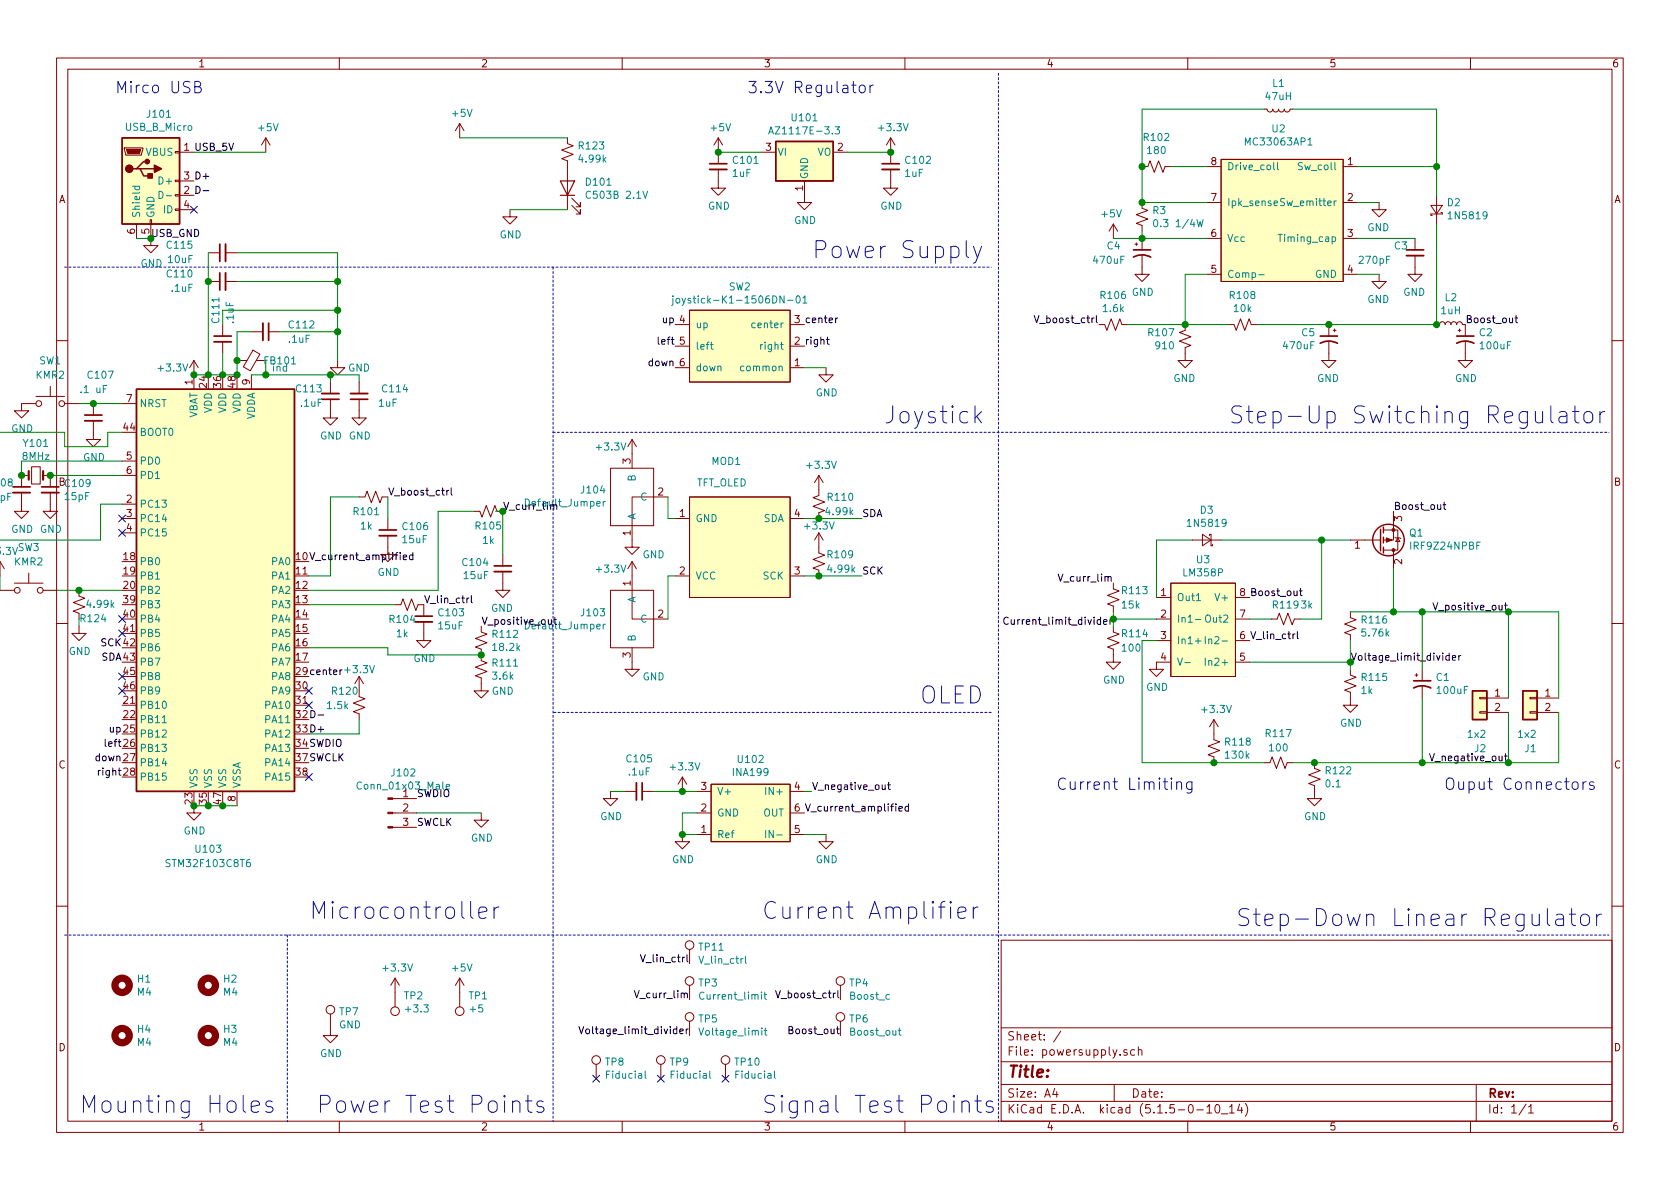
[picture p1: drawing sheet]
<svg xmlns="http://www.w3.org/2000/svg" width="297mm" height="210mm" viewBox="0 0 297 210" stroke-linecap="round" stroke-linejoin="round" font-family="sans-serif">
<g fill="none" stroke="#840000" stroke-width=".18">
<path d="M10 10.3h277v189.9h-277zM12 12.2h273v186.1h-273zM60 10.3v1.9M110 10.3v1.9M160 10.3v1.9M210 10.3v1.9M223.5 19.3h.5l.1 .3 .4 .2 .3-.1 .2-.4 .1 .3 .4 .2 .4-.1 .2-.4 .1 .3 .3 .2 .4-.1 .2-.4 .1 .3 .3 .2 .4-.1 .2-.4h.5M260 10.3v1.9M22 26.2h3.3v.2l-.3 1h-2.8zM24.1 39.6v2.6M26.5 38.9h.3v.7h-.3zM26.7 39.6v3.8h1.2l-1.2 1.3-1.3-1.3h1.3"/>
<path d="M31 37h.7v.2h-.7zM31 34.4h.7v.3h-.7zM31 31.9h.7v.2h-.7zM31 26.8h.7v.2h-.7zM31.7 26.9h2.6M31.7 34.5h2.6M31.7 32h2.6M31.7 37.1h2.6M47 24.4l-.8 1.2M47 24.4v2.5M47 24.4l.8 1.2M81.3 21.8l-.8 1.3"/>
<path d="M81.3 21.8v2.6M81.3 21.8l.7 1.3M90.2 37.1v1.2h1.2l-1.2 1.3-1.3-1.3h1.3M100.3 24.4v1l1 .4-2 .7 2 .8-2 .8 1 .3v8.7M101.1 36.3l1.5 1.5v-.7v.7h-.7M101.1 35l1.5 1.6v-.8v.8h-.7M127 30v3.3h1.3l-1.3 1.2-1.3-1.2h1.3M127 24.4v4.6M127 24.4l-.8 1.2M127 24.4l.8 1.2M134.6 26.9h2.6M142.2 32v3.8h1.3l-1.3 1.3-1.2-1.3h1.2"/>
<path d="M147.3 26.9h2.6M157.5 30v3.3h1.2l-1.2 1.2-1.3-1.2h1.3M157.5 24.4v4.6M157.5 24.4l-.8 1.2M157.5 24.4l.7 1.2M196.8 39.6v2.6M196.8 39.6l.8 1.3M196.8 39.6l-.7 1.3M201.9 29.5h1l.4-1.1 .8 2.1 .8-2.1 .7 2.1 .4-1h1M201.9 35.8v1l1 .4-2 .8 2 .7-2 .8 1 .4v1M213.4 29.5h2.5M213.4 35.8h2.5"/>
<path d="M215.9 28.2h21.6v21.6h-21.6zM237.5 29.5h2.5M237.5 35.8h2.5M243.8 35.8v1.3h-1.2l1.2 1.2 1.3-1.2h-1.3M253 36.3h2l-1 1.5zM254 34.5v5.1M254.8 37.6h.2v.2h-2v.3h.2M36.8 49.8h2.1M36.8 44.7h2.1M39.4 57.4v2M39.9 49.8h2M39.9 44.7h2"/>
<path d="M44.4 58.7h2.1M47.5 58.7h2M119.4 57.4h2.5M121.9 54.9h17.8v12.7h-17.8zM139.7 57.4h2.5M194.3 57.4h1l.4 1 .8-2 .7 2 .8-2 .4 1h1M200.7 43.2h.5M200.9 42.9v.5M201.9 45.2v3.3h1.3l-1.3 1.3-1.2-1.3h1.2M201.9 42.2v2M209.5 57.4v1l-1 .4 2.1 .8-2.1 .7 2.1 .8-1.1 .4v2.2h-1.2l1.2 1.3 1.3-1.3h-1.3M213.4 42.2h2.5"/>
<path d="M213.4 48.5h2.5M217.2 57.4h1l.4 1 .7-2 .8 2 .8-2 .3 1h1M234.9 57.4v2M235.7 58.4h.5M236 58.2v.5M237.5 42.2h2.5M237.5 48.5h2.5M243.8 48.5v1.3h-1.2l1.2 1.2 1.3-1.2h-1.3M250.2 45.2v3.3h-1.3l1.3 1.3 1.3-1.3h-1.3M250.2 42.2v2M254 57.4h.5l.1-.3 .3-.2 .4 .1 .2 .4 .2-.3 .2-.2 .5 .1 .1 .4 .2-.4 .4-.1 .4 .2 .1 .3 .2-.4 .4-.1 .4 .5h.5v2M257.8 58.4h.5"/>
<path d="M258.1 58.2v.5M6.3 71.4h-2.5v1.2h1.3l-1.3 1.3-1.3-1.3h1.3M6.3 70.1h5.1M8.9 68.3v1.8M10 60.2h2M11.4 71.4h2.6M16.5 74.4v3.3h1.3l-1.3 1.3-1.3-1.3h1.3M16.5 71.4v2M21.6 71.4h2.5M34.3 63.7v5.1M34.3 63.7l-.8 1.3M34.3 63.7l.8 1.3"/>
<path d="M39.4 60.4v2.1M41.9 63.7h1.8M44.4 66.3v2.5M44.7 61.9l1.2 .7-1.7 3-1.2-.7zM45.3 63.7h1.7M58.4 70.6v3.3h1.3l-1.3 1.3-1.3-1.3h1.3M58.4 67.6v2M59.7 63.7v1.3h1.3l-1.3 1.3-1.3-1.3h1.3M63.5 70.6v3.3h1.3l-1.3 1.3-1.3-1.3h1.3M63.5 67.6v2M111.8 77.7l-.8 1.3M111.8 77.7v5.1"/>
<path d="M111.8 77.7l.7 1.3M119.4 65h2.5M119.4 61.2h2.5M139.7 65h2.5M139.7 61.2h2.5M146 65v1.3h1.3l-1.3 1.3-1.2-1.3h1.2M234.9 60.4v3.3h-1.2l1.2 1.3 1.3-1.3h-1.3M259.1 60.4v3.3h1.2l-1.2 1.3-1.3-1.3h1.3M285 60.2h2M0 99.3l-.1 .1M0 99.3v2.5M0 99.3l.8 1.3"/>
<path d="M3.8 87.1v3.3h1.3l-1.3 1.3-1.3-1.3h1.3M5.1 84.1h-1.3v2M5.6 82.5h1.5v3.1h-1.5zM7.6 84.1h1.3v2M8.9 87.1v3.3h1.3l-1.3 1.3-1.3-1.3h1.3M21.6 89.1h2.5M21.6 91.7h2.5M21.6 94.2h2.5M21.6 81.5h2.5M21.6 84.1h2.5M63.5 87.9h1l.4-1 .8 2 .7-2 .8 2 .4-1h1M68.6 94.7v3.3h1.2l-1.2 1.3-1.3-1.3h1.3"/>
<path d="M68.6 91.7v2M83.8 90.4h1l.4 1 .8-2 .7 2 .8-2 .4 1h1M88.9 98v2.1M107.9 82.8h7.7v10.2h-7.7zM111.8 99.3v10.2h6.3M111.8 99.3l-.8 1.3M111.8 99.3l.7 1.3M118.1 87.9h-6.3v8.9h1.2l-1.2 1.2-1.3-1.2h1.3M119.4 91.7h2.5M121.9 87.9h17.8v17.8h-17.8zM139.7 91.7h2.5M144.8 94.2v3.6l1 .4-2 .7 2 .8-2 .8 1 .3v1"/>
<path d="M144.8 84.1v3.5l-1 .4 2 .8-2 .7 2 .8-1 .4v1M144.8 94.2l-.8 1.3M144.8 94.2l.7 1.3M144.8 84.1l-.8 1.2M144.8 84.1l.7 1.2M210.8 95.5h5.1M212.6 94.5l1.5 1-1.5 1zM213.9 94.7v-.2h.2v2h.3v-.2M238.8 95.5h5.3M244.6 93.7h2.5v3.6h-2.5M246.4 90.4v5.1h-1.8M246.4 97.3v3.3"/>
<path d="M246.6 95l.2 .1h.7l.1 .1M247.1 95.1l.4 .7h-.7zM0 104.4h2.5M2.5 103.1h5.1M5.1 101.3v1.8M7.6 104.4h2.6M10 110.3h2M14 110.7v1.3h1.2l-1.2 1.3-1.3-1.3h1.3M14 104.4v1l1 .4-2 .7 2 .8-2 .8 1 .4M63.5 119.6v2.6M63.5 119.6l-.8 1.3M63.5 119.6l.8 1.3"/>
<path d="M69.8 106.9h1.1l.3-1 .8 2 .8-2 .7 2 .4-1h1v2.1M74.9 110v3.3h1.3l-1.3 1.2-1.2-1.2h1.2M85.1 110.7v1.1l1 .3-2 .8 2 .8-2 .7 1 .4v2l1 .4-2 .8 2 .7-2 .8 1 .4v2.3h1.3l-1.3 1.2-1.3-1.2h1.3M88.9 101.1v3.3h-1.3l1.3 1.3 1.3-1.3h-1.3M107.9 104.4h7.7v10.1h-7.7zM111.8 114.5v3.9h1.2l-1.2 1.2-1.3-1.2h1.3M119.4 101.8h2.5M139.7 101.8h2.5M196.8 103.1v1l1.1 .4-2.1 .8 2.1 .7-2.1 .8 1 .4v1M196.8 110.7v1.1l1.1 .3-2.1 .8 2.1 .8-2.1 .7 1 .4v2.3h1.3l-1.3 1.3-1.2-1.3h1.2M204.5 105.7h2.5M204.5 109.5h2.5"/>
<path d="M204.5 113.3h2.5M207 103.1h11.4v16.5h-11.4zM207 117.1h-2.5v1.3h1.2l-1.2 1.2-1.3-1.2h1.3M218.4 105.7h2.6M218.4 109.5h2.6M218.4 113.3h2.6M218.4 117.1h2.6M224.8 109.5h1l.4-1 .7 2 .8-2 .8 2 .4-1h1M238.8 108.2v1l1 .4-2.1 .8 2.1 .7-2.1 .8 1.1 .4v1M238.8 118.4v1l1 .4-2.1 .7 2.1 .8-2.1 .7 1.1 .4v2.3h1.2l-1.2 1.3-1.3-1.3h1.3M250.2 119.4h.5M250.4 119.1v.5"/>
<path d="M251.5 118.4v2M285 110.3h2M41.9 139.9v2.6M63.5 123.2l1 .4-2 .7 2 .8-2 .8 1 .3v1M107.9 139.9v1.3h1.3l-1.3 1.3-1.2-1.3h1.2M110.5 139.9h2M113.5 139.9h2.1M120.6 137.4l-.7 1.3M120.6 137.4v2.5M120.6 137.4l.8 1.3M123.2 139.9h2.5M125.7 138.7h14v10.1h-14z"/>
<path d="M139.7 139.9h2.5M214.6 127.2v3.6l1 .4-2 .7 2 .8-2 .8 1 .4v1M214.6 127.2l-.7 1.3M214.6 127.2l.8 1.3M223.5 134.9h1l.4-1 .8 2 .7-2 .8 2 .4-1h1M232.4 134.9v1l1 .4-2 .7 2 .8-2 .8 1 .3v2.3h1.3l-1.3 1.3-1.3-1.3h1.3M251.5 121.4v2M261.6 125.9h1.3v.2h-1.3zM261.6 123.3h1.3v.3h-1.3zM262.9 123.4h3.8M262.9 126h3.8M270.5 125.9h1.3v.2h-1.3z"/>
<path d="M270.5 123.3h1.3v.3h-1.3zM271.8 123.4h3.8M271.8 126h3.8M34.3 142.5v1.3h1.3l-1.3 1.2-1.3-1.2h1.3M69.4 143.8h4.3M69.4 146.3h4.3M69.4 141.2h4.3M85.1 143.8v1.2h1.3l-1.3 1.3-1.3-1.3h1.3M120.6 147.6v1.2h1.3l-1.3 1.3-1.2-1.3h1.2M123.2 147.6h2.5M123.2 143.8h2.5M139.7 147.6h2.5"/>
<path d="M139.7 143.8h2.5M146 147.6v1.2h1.3l-1.3 1.3-1.2-1.3h1.2M10 160.2h2M58.4 179.3v3.8h1.3l-1.3 1.3-1.3-1.3h1.3M69.8 173v5M69.8 173l-.7 1.2M69.8 173l.8 1.2M81.3 173v5M81.3 173l-.8 1.2M81.3 173l.7 1.2M121.9 167.9v2.5M121.9 174.2v2.6"/>
<path d="M148.6 174.2v2.6M177 166.3h108v32h-108zM285 160.2h2M60 198.3v1.9M105.4 188.2v2.5M110 198.3v1.9M116.8 188.2v2.5M121.9 180.6v2.5M128.3 188.2v2.5M148.6 180.6v2.5M160 198.3v1.9M177 194.8h108"/>
<path d="M177 191.8h108M177 187.8h108M177 181.8h108M186.5 192.5l-.4 1h1M186.8 193v1M187.6 182.3l-1.3 2M197 191.8v3M199.3 185.7a.37 .37 0 0 0-.6 .1l.1 .2 .5 .2v.1l-.2 .3-.4-.1M200.6 185.7l-.4-.1-.3 .3 .1 .6 .2 .1 .4-.1M201.3 185.7a.37 .37 0 0 1 .6 .1v.8M201.3 185.1v1.5M210 198.3v1.9"/>
<path d="M211.6 196.3h1.2M213.4 195.8l.4-.5v1.5M213.4 196.8h.8M215 195.4l.3-.1a.94 .94 0 0 1 0 1.5 .8 .8 0 0 1-.6-.6 .8 .8 0 0 1 .3-.8zM216 197h1.1M217.4 195.8l.4-.5v1.5M217.4 196.8h.8M219.2 195.2l-.4 1.1h.9M219.5 195.8v1M220.2 195.1a1.71 1.71 0 0 1 0 2.3M260 198.3v1.9M261 191.8v6.5"/>
<path d="M269.8 195.2l-1.2 2M270.3 195.8l.4-.5v1.5M270.3 196.8h.8"/>
<circle cx="6.9" cy="71.4" r=".51"/>
<circle cx="10.9" cy="71.4" r=".51"/>
<circle cx="3" cy="104.4" r=".51"/>
<circle cx="7.1" cy="104.4" r=".51"/>
<circle cx="58.4" cy="178.6" r=".76"/>
<circle cx="69.8" cy="178.8" r=".76"/>
<circle cx="81.3" cy="178.8" r=".76"/>
<circle cx="121.9" cy="179.8" r=".76"/>
<circle cx="121.9" cy="167.1" r=".76"/>
<circle cx="121.9" cy="173.5" r=".76"/>
<circle cx="148.6" cy="173.5" r=".76"/>
<circle cx="148.6" cy="179.8" r=".76"/>
<circle cx="105.4" cy="187.4" r=".76"/>
<circle cx="116.8" cy="187.4" r=".76"/>
<circle cx="128.3" cy="187.4" r=".76"/>
</g>
<g fill="#ffffc2" stroke="#ffffc2" stroke-width=".18">
<path d="M21.6 24.4h10.1v15.2h-10.1z"/>
<path d="M207 103.1h11.4v16.5h-11.4z"/>
<path d="M24.1 68.8h28v71.1h-28z"/>
<path d="M260.3 122.2h2.6v5h-2.6z"/>
<path d="M269.2 122.2h2.6v5h-2.6z"/>
<path d="M121.9 54.9h17.8v12.7h-17.8z"/>
<path d="M125.7 138.7h14v10.1h-14z"/>
<path d="M121.9 87.9h17.8v17.8h-17.8z"/>
<path d="M137.2 25h10.1v7h-10.1z"/>
<path d="M215.9 28.2h21.6v21.6h-21.6z"/>
</g>
<g fill="none" stroke="#840000" stroke-width=".25">
<path d="M21.6 24.4h10.1v15.2h-10.1zM24.1 29.8h.7l.6 1.3h1.3M24.8 29.8h2.5M26 28.6h-.6l-1.3 1.2h-.6M137.2 25h10.1v7h-10.1zM24.1 68.8h28v71.1h-28zM244.1 93.6v3.8M244.6 93.2v1M244.6 95v1M244.6 96.8v1M260.3 122.2h2.6v5h-2.6zM269.2 122.2h2.6v5h-2.6z"/>
<circle cx="245.5" cy="95.5" r="2.79"/>
</g>
<g fill="#840000" stroke="#840000" stroke-width=".25">
<path d="M26.2 30.7h.7v.8h-.7z"/>
<path d="M27.3 29.2l1.3 .6-1.3 .7z"/>
<circle cx="22.9" cy="29.8" r=".63"/>
<circle cx="26" cy="28.6" r=".38"/>
</g>
<g fill="#840000" stroke="#840000" stroke-width=".18">
<path d="M22.4 26.4h2.5l-.3 .8h-2z"/>
<path d="M245.1 95.1l1 .4-1 .4z"/>
<path d="M68.6 146.2h.8v.2h-.8z"/>
<path d="M68.6 143.6h.8v.3h-.8z"/>
<path d="M68.6 141.1h.8v.2h-.8z"/>
<circle cx="246.4" cy="93.7" r=".25"/>
<circle cx="246.4" cy="97.3" r=".25"/>
</g>
<g fill="none" stroke="#008484" stroke-width=".18">
<path d="M23.4 32.9h1.3M23.9 32.9v.4l.2 .2 .5-.1v-.5M28.1 33.8a.64 .64 0 0 1 .7 .7 .64 .64 0 0 1-.7 .6zM29.4 34.6h1M104.4 33.9a.51 .51 0 0 0-.6 0 .51 .51 0 0 0-.2 .6 .46 .46 0 0 0 .3 .5 .46 .46 0 0 0 .5-.1M113.7 33.8l.4 1.3 .4-1.3M135.9 23.7l.4-1.3 .5 1.3M136 23.3h.6M147.7 22.4h.7l-.4 .5 .4 .1v.5l-.2 .2-.5-.1M204.1 39l.2-.2a.67 .67 0 0 1 .4 .7 .67 .67 0 0 1-.4 .6l-.3-.2v-.3zM211.6 38.8l.3 1.3 .3-.9 .2 .9 .3-1.3M225.2 28.7v1.1l.2 .2"/>
<path d="M225.3 35.9l.6-.1-.1-.2-.3-.1-.2 .2v.6h.5M225.9 28.7v1.1l.2 .2M227.1 35.2l-.5-.1-.1 .1v.5l.6 .2v.2l-.2 .3-.5-.1M231.2 25.6h.8M119 52.8v1l-.3 .2M119 52.3v.1M119.6 52.8h.3l.3 .2-.1 .5-.3 .1-.3-.2zM120.6 52.8l.3 .8M121.2 52.8l-.4 1.1-.2 .1M139.2 53.1h1M140.9 52.4l.1-.1a.67 .67 0 0 1 .5 .7 .67 .67 0 0 1-.5 .6l-.3-.5zM142 52.7l.3-.4v1.3"/>
<path d="M142 53.6h.7M222.6 48.6h.9M226 41.4h.7M125.6 60.9h.5M125.8 60.5v1.1l.3 .2M106.7 88.7v.8M107 88.7l-.3 .2M106.7 110.4v.8M107 110.4l-.3 .2M208.2 116.4l.4 1.2 .5-1.2M209.5 117.2h.9M211.4 109.5h.9"/>
<path d="M211.4 113.4h.9M211.5 106.2h.8M213.1 112.6v1.2M213.1 116.4v1.2M213.7 113.1l.2-.1h.3v.8M213.7 113v.8M214.8 112.7l.5-.1 .2 .3v.2l-.8 .7h.8M216.1 113.4h.9M28.7 127.8h.7M78.9 139.1l.6-.1v-.2l-.4-.1-.2 .2 .1 .6h.5M135.4 139.2v1.3M135.4 146.9v1.2"/>
<path d="M131.8 169.1v1.1l.2 .2M134.6 175.4v.2M135.1 175.9h.4M135.2 175.4v1.1l.3 .2M114.1 189.4v1.1l.1 .2M125.5 189.4v1.1l.2 .2M135.1 182.2h.5M135.3 181.8v1.1l.3 .2M136.9 189.4v1.1l.2 .2M158.8 182.2h.5M159 181.8v1.1l.3 .2"/>
</g>
<g fill="none" stroke="#840000" stroke-width=".33">
<path d="M125.5 30h3M156 30h3M39.9 43.2v3M39.9 48.3v3M46.5 57.1v3.1M248.7 45.2h3M15 74.4h3M37.8 60.4h3.1M56.9 69.6h3M62 69.6h3M2.3 87.1h3M7.4 87.1h3"/>
<path d="M67.1 94.7h3M73.4 110h3.1M87.4 101.1h3M112.5 138.4v3.1"/>
</g>
<g fill="none" stroke="#840000" stroke-width=".3">
<path d="M125.5 29h3M156 29h3M37.8 59.4h3.1M38.9 43.2v3M38.9 48.3v3M47.5 57.1v3.1M200.4 45.5a3.2 3.2 0 0 1 3.1 0M200.4 44.2h3.1M233.4 59.4h3.1M248.7 44.2h3M257.6 59.4h3M15 73.4h3"/>
<path d="M56.9 70.6h3M62 70.6h3M233.4 60.7a3.2 3.2 0 0 1 3.1 0M257.6 60.7a3.2 3.2 0 0 1 3 0M2.3 86.1h3M7.4 86.1h3M67.1 93.7h3M73.4 109h3.1M87.4 100.1h3M113.5 138.4v3.1M249.9 121.7a3.2 3.2 0 0 1 3.1 0M249.9 120.4h3.1"/>
</g>
<path d="M5.1 83.3v1.5M7.6 83.3v1.5" fill="none" stroke="#840000" stroke-width=".38"/>
<g fill="none" stroke="#840000" stroke-width="1.3">
<circle cx="21.6" cy="174.2" r="1.27"/>
<circle cx="36.8" cy="174.2" r="1.27"/>
<circle cx="21.6" cy="183.1" r="1.27"/>
<circle cx="36.8" cy="183.1" r="1.27"/>
</g>
<path d="M99.1 32h2.5l-1.3 2.5zM99.1 34.5h2.5" fill="none" stroke="#840000" stroke-width=".2"/>
<path d="M176.5 12.9v185.5M11.4 47.2h163.9M97.8 47.2v151.2M97.8 76.4h186.7M175.3 126h-77.5M11.4 165.3h273.1M50.8 165.3v33.1" fill="none" stroke="#0000c2" stroke-width=".18" stroke-dasharray=".4 .4"/>
<g fill="none" stroke="#008400" stroke-width=".18">
<path d="M223.5 19.3h-21.6v16.5h11.5M228.6 19.3h25.4v15.2M34.3 26.9h12.7M81.3 24.4h19M90.2 37.1h10.1M127 26.9h7.6M149.9 26.9h7.6M207 29.5h6.4M240 35.8h3.8M240 29.5h14M254 39.6v17.8h-31.8M24.1 42.2h2.6"/>
<path d="M36.8 44.7v21.6M39.4 54.9h20.3M41.9 44.7h17.8v19M41.9 49.8h17.8M44.4 58.7h-2.5v7.6h-7.6M49.5 58.7h10.2M196.8 42.2h16.6M199.4 57.4h17.8M201.9 40.9v1.3M213.4 48.5h-3.9v8.9M240 42.2h10.2M240 48.5h3.8"/>
<path d="M-.1 76.4h11.5v2.6h7.6v-2.6h2.6M14 71.4h7.6M39.4 62.5v3.8M44.4 66.3h19.1v1.3M47 63.7v2.6M58.4 66.3v1.3M142.2 65h3.8M8.9 84.1h12.7M21.6 89.1h-3.8v6.4h-17.8M21.6 81.5h-17.8v2.6M63.5 87.9h-5.1v13.9h-3.8M68.6 87.9v3.8"/>
<path d="M83.8 90.4h-6.3v14h-22.9M87.6 90.4h1.3v7.6M118.1 87.9v3.8h1.3M142.2 91.7h10.2M210.8 95.5h-6.3v10.2M215.9 95.5h22.9M233.7 95.5v14h-3.8M0 101.8v2.6M10.2 104.4h11.4M14 109.5v1.2M54.6 114.5h14v1.3h16.5M54.6 106.9h15.2"/>
<path d="M119.4 101.8h-1.3v7.7M142.2 101.8h10.2M196.8 108.2v2.5M196.8 109.5h7.7M204.5 113.3h-2.6v21.6h21.6M221 117.1h17.8M221 109.5h3.8M238.8 108.2h36.8v15.2M238.8 113.3v5.1M246.4 100.6v7.6M251.5 108.2v10.2M266.7 108.2v15.2"/>
<path d="M63.5 127.2v2.6h-8.9M107.9 139.9h2.6M115.6 139.9h7.6M142.2 139.9h1.3M251.5 123.4v11.5M266.7 126v8.9M275.6 126v8.9h-47M34.3 142.5h7.6M73.7 143.8h11.4M123.2 143.8h-2.6v3.8h2.6M142.2 147.6h3.8"/>
</g>
<g fill="none" stroke="#000" stroke-width=".18">
<path d="M35.9 33.7h1M146.3 59.6v1.1l.3 .2M148.1 56.2l-.3 .3M182.9 55.8l.4 1.3 .4-1.3M193.9 55.8v1.1l.1 .2M267.8 56.2h.5M268 55.8v1.1l.3 .2M146.1 60h.5M71.3 98.5l.6-.1v-.2l-.4-.1-.2 .2 .1 .6h.5M73 98.2l-.4-.1-.2 .3 .1 .5h.5M73 97.7v1.3M79 86.7v.8"/>
<path d="M79.3 86.7l-.2 .1-.1 .1M79.8 86.3v1.1l.2 .1M255.1 89.2h.5M255.3 88.8v1.1l.3 .2M60.5 118.5l-.4 .2M82.9 105.8l-.4 .2M83.3 105.3v1.1l.2 .2M98.1 109.1v1.1l.3 .2M178.3 109.3a.6 .6 0 0 0-.9 .4 .6 .6 0 0 0 .6 .7l.3-.1M187.1 101.5l.4 1.3 .4-1.3M196.3 109.6v.8M196.6 109.6l-.3 .2"/>
<path d="M229 112.1l-.4 .2M229.4 111.7v1.1l.2 .1M229.7 104.5h.5M229.9 104.1v1.1l.3 .1M253.4 106.6l.4 1.3 .4-1.3M256.2 116l-.3-.1-.3 .2 .2 .6h.4M256.2 115.5v1.3M256.8 116.3l.6-.1-.1-.2-.3-.1-.2 .2v.6h.5M257.9 115.9v.9M258.3 115.9l-.4 .2M266 107h.5M266.2 106.6v1.1l.3 .2"/>
<path d="M56.2 126.4h1M156 138.8v.8h.3l.2-.1M156.5 138.8v.8M156.9 138.8h.5M157.1 138.3v1.1l.3 .2M252.8 133.3l.4 1.2 .4-1.2M266 133.7h.5M266.2 133.3v1.1l.3 .1M158.9 143l.6-.1v-.3h-.4l-.2 .2 .1 .6h.5M160.6 142.6h-.3l-.3 .2 .1 .6h.5M160.6 142.2v1.2M112.2 175.2l.4 1.2 .4-1.2"/>
<path d="M113.2 168.8l.5 1.3 .4-1.3M137.1 175.2l.5 1.2 .4-1.2M148.1 175.2v1.1l.2 .1M102.4 181.5l.4 1.3 .4-1.3M103.7 182h.3l.2 .2-.1 .5-.3 .1-.2-.2zM121.3 182v.8M121.7 182l-.4 .2"/>
</g>
<g fill="none" stroke="#0000c2" stroke-width=".18">
<path d="M34.4 15.3h.9a.48 .48 0 0 0 .2-.5 .48 .48 0 0 0-.4-.4h-.7v2h.8a.54 .54 0 0 0 .4-.6 .54 .54 0 0 0-.5-.5M152 15.3a.55 .55 0 0 1 .6-.3 .55 .55 0 0 1 .4 .4v.6a.55 .55 0 0 1-.5 .4 .55 .55 0 0 1-.6-.4zM153.8 15.1v1.3M154.4 15.1l-.4 .1-.2 .2M170.8 42.6v2.5l.2 .3 .3 .2M172.1 43.6l.7 2M173.6 43.6l-1.1 2.7-.4 .3M172.7 73.6l.8 1.2M173.5 72.8l-1.1 1.1M271.5 72.8v1.5a.72 .72 0 0 0 .6 .5 .72 .72 0 0 0 .6-.3M272.7 72.8v2M274.2 71.8v2.5l.1 .3 .3 .2"/>
<path d="M275.7 72.9l.3-.1h.6l.3 .1 .1 .3v1.6M277 73.5l-.2 .1h-.8a.59 .59 0 0 0-.4 .6 .59 .59 0 0 0 .4 .6h.8l.2-.2M278 72.8h1.2M278.5 71.8v2.5l.1 .3 .6 .2M280.2 73a.81 .81 0 0 1 .8-.2 .81 .81 0 0 1 .6 .5v.9a.81 .81 0 0 1-.8 .6 .81 .81 0 0 1-.8-.6v-.9zM282.9 72.8v2M283.7 72.8a.82 .82 0 0 0-.8 .5M208.1 138.4a.5 .5 0 0 1 .8 .1v1.1M208.1 138.2v1.4M210.7 138.2v1.7a.56 .56 0 0 1-.8 .3M210.7 138.3l-.5-.1-.4 .4v.6l.2 .3 .2 .1 .5-.1M278.1 138.4a.53 .53 0 0 1 .5-.2 .53 .53 0 0 1 .4 .4v.6a.54 .54 0 0 1-.5 .4 .54 .54 0 0 1-.5-.4z"/>
<path d="M279.9 138.2v1.4M280.5 138.2l-.4 .1-.2 .3M281.8 138.3a.5 .5 0 0 0-.8 .2l.1 .3a.68 .68 0 0 1 .8 .4l-.1 .3-.2 .1-.6-.1M83.2 159.4v2.6l.2 .2 .2 .2M168.1 159.4l-.2 .2 .2 .1 .1-.1-.1-.2v.3M84.7 161.4l1.4-.3-.2-.6-.3-.1h-.5l-.3 .1-.1 .3v1.2l.1 .2 .3 .2h.5l.3-.2M87.4 160.4v2M88.2 160.4a.82 .82 0 0 0-.8 .6M168.1 160.4v2M169.4 161.4l1.4-.3-.1-.6-.3-.1h-.6l-.3 .1-.1 .3v1.2l.1 .2 .3 .2h.6l.3-.2M172.1 160.4v2M172.9 160.4a.77 .77 0 0 0-.8 .6"/>
<path d="M273.6 160.7v2.5l.1 .3 .3 .2M275.2 161.8l.3-.1h.5l.3 .1 .2 .3v1.6M276.5 162.4l-.3 .1h-.7a.59 .59 0 0 0-.5 .6 .59 .59 0 0 0 .5 .6h.7l.3-.2M277.4 161.7h1.2M277.9 160.7v2.5l.1 .3 .6 .2M279.6 161.9a.83 .83 0 0 1 1.4 .3v.9a.81 .81 0 0 1-.8 .6 .81 .81 0 0 1-.7-.6v-.9zM282.3 161.7v2M283.2 161.7a.77 .77 0 0 0-.9 .5M44.4 195.7l1.5-.3-.2-.6-.3-.1h-.5l-.3 .1-.2 .3v1.2l.2 .2 .3 .2h.5l.3-.2M48.1 194.8l-.2-.1h-.5l-.3 .1-.1 .3 .1 .4 1 .3 .2 .3-.2 .4-.2 .2h-.6l-.3-.2M90.6 195a.76 .76 0 0 1 1.3 .1v1.6M92.9 194.7h1.2"/>
<path d="M93.3 193.7v2.6l.2 .2 .6 .2M96 194.8l-.2-.1h-.5l-.3 .1-.1 .3 .1 .4 1 .3 .2 .3-.2 .4-.2 .2h-.6l-.3-.2M170.1 195a.76 .76 0 0 1 1.3 .1v1.6M170.1 194.7v2M172.4 194.7h1.1M172.8 193.7v2.6l.1 .2 .6 .2M175.5 194.8l-.7-.1-.3 .1-.1 .3 .1 .4 1 .3 .1 .3-.1 .4-.3 .2h-.5l-.3-.2"/>
</g>
<g fill="#008400" stroke="#008400" stroke-width=".25">
<circle cx="127" cy="26.9" r=".51"/>
<circle cx="201.9" cy="29.5" r=".51"/>
<circle cx="201.9" cy="35.8" r=".51"/>
<circle cx="41.9" cy="63.7" r=".51"/>
<circle cx="201.9" cy="42.2" r=".51"/>
<circle cx="59.7" cy="58.7" r=".51"/>
<circle cx="235" cy="57.4" r=".51"/>
<circle cx="254" cy="57.4" r=".51"/>
<circle cx="254" cy="29.5" r=".51"/>
<circle cx="47" cy="66.3" r=".51"/>
<circle cx="209.6" cy="57.4" r=".51"/>
<circle cx="196.9" cy="109.5" r=".51"/>
<circle cx="157.5" cy="26.9" r=".51"/>
<circle cx="26.7" cy="42.2" r=".51"/>
<circle cx="144.8" cy="91.7" r=".51"/>
<circle cx="144.8" cy="101.8" r=".51"/>
<circle cx="120.7" cy="139.9" r=".51"/>
<circle cx="232.4" cy="134.9" r=".51"/>
<circle cx="41.9" cy="66.3" r=".51"/>
<circle cx="59.7" cy="54.9" r=".51"/>
<circle cx="59.7" cy="49.8" r=".51"/>
<circle cx="36.8" cy="49.8" r=".51"/>
<circle cx="246.4" cy="108.2" r=".51"/>
<circle cx="233.7" cy="95.5" r=".51"/>
<circle cx="58.4" cy="66.3" r=".51"/>
<circle cx="85.1" cy="115.8" r=".51"/>
<circle cx="251.5" cy="134.9" r=".51"/>
<circle cx="266.7" cy="134.9" r=".51"/>
<circle cx="214.6" cy="134.9" r=".51"/>
<circle cx="120.7" cy="147.6" r=".51"/>
<circle cx="34.3" cy="142.5" r=".51"/>
<circle cx="36.8" cy="142.5" r=".51"/>
<circle cx="39.4" cy="142.5" r=".51"/>
<circle cx="8.9" cy="84.1" r=".51"/>
<circle cx="3.8" cy="84.1" r=".51"/>
<circle cx="251.5" cy="108.2" r=".51"/>
<circle cx="16.5" cy="71.4" r=".51"/>
<circle cx="34.3" cy="66.3" r=".51"/>
<circle cx="39.4" cy="66.3" r=".51"/>
<circle cx="266.7" cy="108.2" r=".51"/>
<circle cx="14" cy="104.4" r=".51"/>
<circle cx="36.8" cy="66.3" r=".51"/>
</g>
<g fill="none" stroke="#000084" stroke-width=".18">
<path d="M33.7 36.5l1.2 1.2M34.9 36.5l-1.2 1.2M21 93.6l1.2 1.2M21 91.1l1.2 1.2M22.2 93.6l-1.2 1.2M22.2 91.1l-1.2 1.2M21 119l1.2 1.2M21 111.4l1.2 1.2M21 108.9l1.2 1.2M22.2 119l-1.2 1.2M22.2 111.4l-1.2 1.2M22.2 108.9l-1.2 1.2"/>
<path d="M21 121.6l1.2 1.2M22.2 121.6l-1.2 1.2M54 136.8l1.2 1.2M54 124.1l1.2 1.2M54 121.6l1.2 1.2M55.2 136.8l-1.2 1.2M55.2 124.1l-1.2 1.2M55.2 121.6l-1.2 1.2M104.8 190.1l1.2 1.3M106 190.1l-1.2 1.3M116.2 190.1l1.2 1.3M117.4 190.1l-1.2 1.3"/>
<path d="M127.7 190.1l1.2 1.3M128.9 190.1l-1.2 1.3"/>
</g>
<g font-size="4.2" fill="#0000c2">
<text x="143.5" y="45.7">Power Supply</text>
<text x="156.2" y="74.9">Joystick</text>
<text x="217.2" y="74.9">Step-Up Switching Regulator</text>
<text x="162.6" y="124.5">OLED</text>
<text x="54.6" y="162.6">Microcontroller</text>
<text x="134.6" y="162.6">Current Amplifier</text>
<text x="218.4" y="163.8">Step-Down Linear Regulator</text>
<text x="14" y="196.8">Mounting Holes</text>
<text x="55.9" y="196.8">Power Test Points</text>
<text x="134.6" y="196.8">Signal Test Points</text>
</g>
<g font-size="2.8" fill="#0000c2">
<text x="20.3" y="16.5">Mirco USB</text>
<text x="132.1" y="16.5">3.3V Regulator</text>
<text x="186.7" y="139.7">Current Limiting</text>
<text x="255.3" y="139.7">Ouput Connectors</text>
</g>
<text font-size="2.8" fill="#840000" x="178" y="190.5">Title:</text>
<g font-size="2.1" fill="#840000">
<text x="178" y="184">Sheet: /</text>
<text x="178" y="186.7">File: powersupply.sch</text>
<text x="178" y="196.9">KiCad E.D.A. kicad (5.1.5-0-10_14)</text>
<text x="178" y="194.1">Size: A4</text>
<text x="200" y="194.1">Date:</text>
<text x="263" y="194.1">Rev:</text>
<text x="263" y="196.9">Id: 1/1</text>
</g>
<g font-size="1.8" fill="#840000">
<text x="35" y="11.9">1</text>
<text x="85" y="11.9">2</text>
<text x="135" y="11.9">3</text>
<text x="185" y="11.9">4</text>
<text x="235" y="11.9">5</text>
<text x="285" y="11.9">6</text>
<text x="135.4" y="26.7">3</text>
<text x="148.1" y="26.7">2</text>
<text x="214.1" y="29.2">8</text>
<text x="238.3" y="29.2">1</text>
<text x="10.4" y="35.9">A</text>
<text x="142" y="33.8" transform="rotate(-90 142 33.8)">1</text>
<text x="214.1" y="35.6">7</text>
<text x="238.3" y="35.6">2</text>
<text x="285.4" y="35.9">A</text>
<text x="23.9" y="41.4" transform="rotate(-90 23.9 41.4)">6</text>
<text x="26.4" y="41.4" transform="rotate(-90 26.4 41.4)">5</text>
<text x="32.5" y="36.8">4</text>
<text x="214.1" y="41.9">6</text>
<text x="238.3" y="41.9">3</text>
<text x="214.1" y="48.3">5</text>
<text x="238.3" y="48.3">4</text>
<text x="140.5" y="64.8">1</text>
<text x="22.4" y="71.1">7</text>
<text x="34" y="68" transform="rotate(-90 34 68)">1</text>
<text x="36.6" y="68.5" transform="rotate(-90 36.6 68.5)">24</text>
<text x="39.1" y="68.5" transform="rotate(-90 39.1 68.5)">36</text>
<text x="41.7" y="68.5" transform="rotate(-90 41.7 68.5)">48</text>
<text x="44.2" y="68" transform="rotate(-90 44.2 68)">9</text>
<text x="21.9" y="76.2">44</text>
<text x="22.4" y="81.3">5</text>
<text x="22.4" y="83.8">6</text>
<text x="111.5" y="82" transform="rotate(-90 111.5 82)">3</text>
<text x="22.4" y="88.9">2</text>
<text x="116.4" y="87.6">2</text>
<text x="285.4" y="85.9">B</text>
<text x="22.4" y="91.4">3</text>
<text x="22.4" y="94">4</text>
<text x="111.5" y="94.7" transform="rotate(-90 111.5 94.7)">1</text>
<text x="120.2" y="91.4">1</text>
<text x="140.5" y="91.4">4</text>
<text x="247.9" y="92.2" transform="rotate(-90 247.9 92.2)">3</text>
<text x="21.9" y="99.1">18</text>
<text x="21.9" y="101.6">19</text>
<text x="52.4" y="101.6">11</text>
<text x="120.2" y="101.6">2</text>
<text x="140.5" y="101.6">3</text>
<text x="239.5" y="97">1</text>
<text x="247.9" y="99.8" transform="rotate(-90 247.9 99.8)">2</text>
<text x="21.9" y="104.1">20</text>
<text x="21.9" y="106.7">39</text>
<text x="52.4" y="104.1">12</text>
<text x="52.4" y="106.7">13</text>
<text x="111.5" y="103.6" transform="rotate(-90 111.5 103.6)">1</text>
<text x="205.3" y="105.4">1</text>
<text x="21.9" y="109.2">40</text>
<text x="21.9" y="111.8">41</text>
<text x="52.4" y="109.2">14</text>
<text x="52.4" y="111.8">15</text>
<text x="116.4" y="109.2">2</text>
<text x="205.3" y="109.2">2</text>
<text x="205.3" y="113">3</text>
<text x="219.2" y="109.2">7</text>
<text x="21.9" y="119.4">45</text>
<text x="52.4" y="114.3">16</text>
<text x="52.4" y="116.8">17</text>
<text x="111.5" y="116.3" transform="rotate(-90 111.5 116.3)">3</text>
<text x="205.3" y="116.8">4</text>
<text x="219.2" y="116.8">5</text>
<text x="21.9" y="124.5">21</text>
<text x="21.9" y="121.9">46</text>
<text x="52.4" y="121.9">30</text>
<text x="52.4" y="124.5">31</text>
<text x="264.3" y="123.2">1</text>
<text x="264.3" y="125.7">2</text>
<text x="273.2" y="123.2">1</text>
<text x="273.2" y="125.7">2</text>
<text x="21.9" y="127">22</text>
<text x="10.4" y="135.9">C</text>
<text x="52.4" y="137.2">38</text>
<text x="285.4" y="135.9">C</text>
<text x="34" y="142.2" transform="rotate(-90 34 142.2)">23</text>
<text x="36.6" y="142.2" transform="rotate(-90 36.6 142.2)">35</text>
<text x="39.1" y="142.2" transform="rotate(-90 39.1 142.2)">47</text>
<text x="41.7" y="141.7" transform="rotate(-90 41.7 141.7)">8</text>
<text x="71.3" y="141">1</text>
<text x="71.3" y="143.5">2</text>
<text x="124" y="143.5">2</text>
<text x="124" y="139.7">3</text>
<text x="140.5" y="139.7">4</text>
<text x="71.3" y="146">3</text>
<text x="124" y="147.3">1</text>
<text x="140.5" y="147.3">5</text>
<text x="10.4" y="185.9">D</text>
<text x="285.4" y="185.9">D</text>
<text x="35" y="199.9">1</text>
<text x="85" y="199.9">2</text>
<text x="135" y="199.9">3</text>
<text x="185" y="199.9">4</text>
<text x="235" y="199.9">5</text>
<text x="285" y="199.9">6</text>
</g>
<g font-size="1.8" fill="#008484">
<text x="223.9" y="17.7">47uH</text>
<text x="225" y="15.4">L1</text>
<text x="22.3" y="23.1">USB_B_Micro</text>
<text x="26.2" y="20.8">J101</text>
<text x="45.8" y="23.2">+5V</text>
<text x="80.1" y="20.7">+5V</text>
<text x="125.8" y="23.2">+5V</text>
<text x="137" y="23.8">AZ1117E-3.3</text>
<text x="140.1" y="21.5">U101</text>
<text x="155.5" y="23.2">+3.3V</text>
<text x="224.9" y="23.4">U2</text>
<text x="25.8" y="27.6">VBUS</text>
<text x="102.5" y="26.4">R123</text>
<text x="102.5" y="28.7">4.99k</text>
<text x="129.7" y="29">C101</text>
<text x="137.4" y="27.6">VI</text>
<text x="144.5" y="27.6">VO</text>
<text x="160.2" y="29">C102</text>
<text x="202.4" y="24.9">R102</text>
<text x="203" y="27.2">180</text>
<text x="220.5" y="25.7">MC33063AP1</text>
<text x="28.4" y="32.6">D+</text>
<text x="103.7" y="32.8">D101</text>
<text x="104.2" y="35.1">C503B 2.1V</text>
<text x="129.6" y="31.3">1uF</text>
<text x="142.9" y="31.7" transform="rotate(-90 142.9 31.7)">GND</text>
<text x="160" y="31.3">1uF</text>
<text x="216.9" y="30.1">Drive_coll</text>
<text x="229.9" y="30.1">Sw_coll</text>
<text x="24.8" y="38.6" transform="rotate(-90 24.8 38.6)">Shield</text>
<text x="27.3" y="38.6" transform="rotate(-90 27.3 38.6)">GND</text>
<text x="29" y="37.7">ID</text>
<text x="125.2" y="37.1">GND</text>
<text x="140.4" y="39.6">GND</text>
<text x="155.7" y="37.1">GND</text>
<text x="194.9" y="38.4">+5V</text>
<text x="203.9" y="37.9">R3</text>
<text x="204.8" y="40.2">0.3 1/4W</text>
<text x="216.9" y="36.4">Ipk_sense</text>
<text x="227" y="36.4">Sw_emitter</text>
<text x="241.8" y="40.9">GND</text>
<text x="255.9" y="36.5">D2</text>
<text x="256.4" y="38.8">1N5819</text>
<text x="24.8" y="47.2">GND</text>
<text x="29.6" y="44">C115</text>
<text x="29.8" y="46.5">10uF</text>
<text x="88.3" y="42.2">GND</text>
<text x="193.5" y="46.7">470uF</text>
<text x="195.8" y="44.1">C4</text>
<text x="216.9" y="42.8">Vcc</text>
<text x="226.6" y="42.8">Timing_cap</text>
<text x="240.5" y="46.7">270pF</text>
<text x="246.6" y="44.1">C3</text>
<text x="29.6" y="49.1">C110</text>
<text x="30.4" y="51.6">.1uF</text>
<text x="121.3" y="53.7">joystick-K1-1506DN-01</text>
<text x="128.9" y="51.4">SW2</text>
<text x="194.7" y="52.9">R106</text>
<text x="200.1" y="52.3">GND</text>
<text x="216.9" y="49.1">Comp-</text>
<text x="217.6" y="52.9">R108</text>
<text x="232.5" y="49.1">GND</text>
<text x="241.8" y="53.6">GND</text>
<text x="248.1" y="52.3">GND</text>
<text x="255.5" y="53.3">L2</text>
<text x="41.3" y="57.1" transform="rotate(-90 41.3 57.1)">.1uF</text>
<text x="51.2" y="58.1">C112</text>
<text x="122.9" y="58">up</text>
<text x="133.4" y="58">center</text>
<text x="195.1" y="55.2">1.6k</text>
<text x="203.2" y="59.5">R107</text>
<text x="218.2" y="55.2">10k</text>
<text x="230.2" y="59.5">C5</text>
<text x="254.8" y="55.6">1uH</text>
<text x="261.6" y="59.5">C2</text>
<text x="7" y="64.4">SW1</text>
<text x="28.1" y="65.7">+3.3V</text>
<text x="46.9" y="64.4">FB101</text>
<text x="48.2" y="65.7">ind</text>
<text x="51.1" y="60.6">.1uF</text>
<text x="61.5" y="65.7">GND</text>
<text x="122.9" y="61.8">left</text>
<text x="122.9" y="65.7">down</text>
<text x="131.3" y="65.7">common</text>
<text x="134.7" y="61.8">right</text>
<text x="204.4" y="61.8">910</text>
<text x="227.1" y="61.8">470uF</text>
<text x="261.8" y="61.8">100uF</text>
<text x="6.4" y="67">KMR2</text>
<text x="14.5" y="69.5">.1 uF</text>
<text x="15.6" y="67">C107</text>
<text x="52.5" y="69.4">C113</text>
<text x="53.2" y="71.9">.1uF</text>
<text x="67" y="71.9">1uF</text>
<text x="67.7" y="69.4">C114</text>
<text x="144.2" y="70.1">GND</text>
<text x="207.5" y="67.6">GND</text>
<text x="232.9" y="67.6">GND</text>
<text x="257.3" y="67.6">GND</text>
<text x="2" y="76.4">GND</text>
<text x="24.6" y="77.1">BOOT0</text>
<text x="24.6" y="72">NRST</text>
<text x="34.9" y="74.2" transform="rotate(-90 34.9 74.2)">VBAT</text>
<text x="37.5" y="73.1" transform="rotate(-90 37.5 73.1)">VDD</text>
<text x="40" y="73.1" transform="rotate(-90 40 73.1)">VDD</text>
<text x="42.5" y="73.1" transform="rotate(-90 42.5 73.1)">VDD</text>
<text x="45.1" y="74.3" transform="rotate(-90 45.1 74.3)">VDDA</text>
<text x="56.6" y="77.7">GND GND</text>
<text x="4" y="81.4">8MHz</text>
<text x="4.3" y="79">Y101</text>
<text x="14.7" y="81.5">GND</text>
<text x="24.6" y="82.2">PD0</text>
<text x="105.6" y="79.7">+3.3V</text>
<text x="125.9" y="82.2">MOD1</text>
<text x="142.8" y="82.9">+3.3V</text>
<text x="-.9" y="86">108</text>
<text x="-.2" y="88.6">pF</text>
<text x="10.4" y="85.9">BC109</text>
<text x="11.6" y="88.4">15pF</text>
<text x="24.6" y="89.8">PC13</text>
<text x="24.6" y="84.7">PD1</text>
<text x="102.9" y="87.3">J104</text>
<text x="112.4" y="85.1" transform="rotate(-90 112.4 85.1)">B</text>
<text x="113.3" y="88.5">C</text>
<text x="123.1" y="86">TFT_OLED</text>
<text x="146.5" y="88.6">R110</text>
<text x="2" y="94.2">GND GND</text>
<text x="24.6" y="92.3">PC14</text>
<text x="24.6" y="94.9">PC15</text>
<text x="62.7" y="91.1">R101</text>
<text x="63.8" y="93.6">1k</text>
<text x="71.3" y="93.7">C106</text>
<text x="84.2" y="93.6">R105</text>
<text x="112.4" y="91.9" transform="rotate(-90 112.4 91.9)">A</text>
<text x="122.9" y="92.3">GND</text>
<text x="135" y="92.3">SDA</text>
<text x="142.4" y="93.6">+3.3V</text>
<text x="146.2" y="91.1">4.99k</text>
<text x="210.3" y="93.2">1N5819</text>
<text x="212.2" y="90.9">D3</text>
<text x="249.3" y="94.9">Q1</text>
<text x="-.9" y="98.1">3.3V</text>
<text x="2.6" y="100">KMR2</text>
<text x="3.2" y="97.5">SW3</text>
<text x="24.6" y="99.9">PB0</text>
<text x="48.1" y="99.9">PA0</text>
<text x="66.8" y="101.8">GND</text>
<text x="71.2" y="96.1">15uF</text>
<text x="81.9" y="100.1">C104</text>
<text x="85.4" y="96.2">1k</text>
<text x="105.6" y="101.3">+3.3V</text>
<text x="113.6" y="98.7">GND</text>
<text x="146.5" y="98.7">R109</text>
<text x="146.5" y="101.3">4.99k</text>
<text x="209.4" y="101.9">LM358P</text>
<text x="211.6" y="99.6">U3</text>
<text x="249.7" y="97.2">IRF9Z24NPBF</text>
<text x="15.5" y="107.5">4.99k</text>
<text x="24.6" y="102.5">PB1</text>
<text x="24.6" y="105">PB2</text>
<text x="24.6" y="107.6">PB3</text>
<text x="48.1" y="102.5">PA1</text>
<text x="48.1" y="105">PA2</text>
<text x="48.1" y="107.6">PA3</text>
<text x="82.1" y="102.4">15uF</text>
<text x="112.4" y="106.7" transform="rotate(-90 112.4 106.7)">A</text>
<text x="122.9" y="102.5">VCC</text>
<text x="135" y="102.5">SCK</text>
<text x="198.5" y="107.6">15k</text>
<text x="198.5" y="105.1">R113</text>
<text x="208" y="106.3">Out1</text>
<text x="215.2" y="106.3">V+</text>
<text x="225.2" y="107.6">R119</text>
<text x="230.1" y="107.6">3k</text>
<text x="14.4" y="110">R124</text>
<text x="24.6" y="110.1">PB4</text>
<text x="24.6" y="112.6">PB5</text>
<text x="48.1" y="110.1">PA4</text>
<text x="48.1" y="112.6">PA5</text>
<text x="69" y="110.2">R104</text>
<text x="70.2" y="112.7">1k</text>
<text x="77.6" y="111.3">15uF</text>
<text x="77.7" y="109">C103</text>
<text x="86.8" y="108.2">GND</text>
<text x="87.2" y="112.8">R112</text>
<text x="102.9" y="109">J103</text>
<text x="112.4" y="113.5" transform="rotate(-90 112.4 113.5)">B</text>
<text x="113.3" y="110.1">C</text>
<text x="198.5" y="112.7">R114</text>
<text x="208" y="110.1">In1-</text>
<text x="208" y="113.9">In1+</text>
<text x="213.4" y="110.1">Out2</text>
<text x="240.9" y="110.3">R116</text>
<text x="241" y="112.6">5.76k</text>
<text x="12.1" y="115.8">GND</text>
<text x="24.6" y="115.2">PB6</text>
<text x="24.6" y="117.7">PB7</text>
<text x="48.1" y="115.2">PA6</text>
<text x="48.1" y="117.7">PA7</text>
<text x="61.2" y="119">+3.3V</text>
<text x="73.1" y="117.1">GND</text>
<text x="87.2" y="117.9">R111</text>
<text x="87.3" y="115.1">18.2k</text>
<text x="198.5" y="115.2">100</text>
<text x="213.8" y="117.7">In2+</text>
<text x="24.6" y="125.3">PB10</text>
<text x="24.6" y="120.3">PB8</text>
<text x="24.6" y="122.8">PB9</text>
<text x="47.1" y="125.3">PA10</text>
<text x="48.1" y="120.3">PA8</text>
<text x="48.1" y="122.8">PA9</text>
<text x="58" y="125.4">1.5k</text>
<text x="58.9" y="122.9">R120</text>
<text x="86.9" y="122.9">GND</text>
<text x="87.2" y="120.2">3.6k</text>
<text x="113.6" y="120.3">GND</text>
<text x="195" y="120.9">GND</text>
<text x="202.6" y="122.2">GND</text>
<text x="240.7" y="122.7">1k</text>
<text x="240.9" y="120.4">R115</text>
<text x="254" y="120.4">C1</text>
<text x="254.2" y="122.7">100uF</text>
<text x="24.6" y="127.9">PB11</text>
<text x="24.6" y="130.4">PB12</text>
<text x="47.1" y="127.9">PA11</text>
<text x="47.1" y="130.4">PA12</text>
<text x="212.7" y="126.1">+3.3V</text>
<text x="216.8" y="131.8">R118</text>
<text x="223.9" y="130.3">R117</text>
<text x="236.9" y="128.5">GND</text>
<text x="259.6" y="130.5">1x2</text>
<text x="268.5" y="130.5">1x2</text>
<text x="24.6" y="133">PB13</text>
<text x="24.6" y="135.5">PB14</text>
<text x="47.1" y="133">PA13</text>
<text x="47.1" y="135.5">PA14</text>
<text x="69.4" y="137.3">J102</text>
<text x="110.9" y="134.8">C105</text>
<text x="111.2" y="137.1">.1uF</text>
<text x="118.7" y="136.2">+3.3V</text>
<text x="129.7" y="137.2">INA199</text>
<text x="130.6" y="134.9">U102</text>
<text x="216.8" y="134.2">130k</text>
<text x="224.6" y="132.9">100</text>
<text x="234.5" y="136.9">R122</text>
<text x="269.6" y="133">J1</text>
<text x="24.6" y="138">PB15</text>
<text x="34.9" y="139.4" transform="rotate(-90 34.9 139.4)">VSS</text>
<text x="37.5" y="139.4" transform="rotate(-90 37.5 139.4)">VSS</text>
<text x="40" y="139.4" transform="rotate(-90 40 139.4)">VSS</text>
<text x="42.5" y="139.4" transform="rotate(-90 42.5 139.4)">VSSA</text>
<text x="47.1" y="138">PA15</text>
<text x="63.7" y="139.6">Conn_01x03_Male</text>
<text x="126.7" y="140.6">V+</text>
<text x="135.9" y="140.6">IN+</text>
<text x="234.5" y="139.2">0.1</text>
<text x="32.5" y="147.6">GND</text>
<text x="83.3" y="148.8">GND</text>
<text x="106.1" y="145">GND</text>
<text x="126.7" y="148.2">Ref</text>
<text x="126.7" y="144.4">GND</text>
<text x="135" y="144.4">OUT</text>
<text x="136.3" y="148.2">IN-</text>
<text x="230.6" y="145">GND</text>
<text x="29.8" y="153.3">STM32F103C8T6</text>
<text x="34.7" y="150.8">U103</text>
<text x="118.8" y="152.6">GND</text>
<text x="144.2" y="152.6">GND</text>
<text x="24.4" y="173.8">H1</text>
<text x="39.6" y="173.8">H2</text>
<text x="67.9" y="171.8">+3.3V</text>
<text x="80.1" y="171.8">+5V</text>
<text x="123.7" y="168.1">TP11</text>
<text x="123.8" y="170.4">V_lin_ctrl</text>
<text x="24.3" y="176.1">M4</text>
<text x="39.5" y="176.1">M4</text>
<text x="60.1" y="179.5">TP7</text>
<text x="71.5" y="176.7">TP2</text>
<text x="72" y="179">+3.3</text>
<text x="82.9" y="176.7">TP1</text>
<text x="83.2" y="179">+5</text>
<text x="123.6" y="174.5">TP3</text>
<text x="124.1" y="176.8">Current_limit</text>
<text x="150.2" y="174.5">TP4</text>
<text x="150.3" y="176.8">Boost_c</text>
<text x="24.3" y="185">M4</text>
<text x="24.4" y="182.6">H4</text>
<text x="39.5" y="185">M4</text>
<text x="39.6" y="182.6">H3</text>
<text x="59.9" y="181.9">GND</text>
<text x="123.6" y="180.8">TP5</text>
<text x="124.1" y="183.1">Voltage_limit</text>
<text x="150.2" y="180.8">TP6</text>
<text x="150.4" y="183.1">Boost_out</text>
<text x="56.6" y="186.9">GND</text>
<text x="107.1" y="188.4">TP8</text>
<text x="107.4" y="190.7">Fiducial</text>
<text x="118.5" y="188.4">TP9</text>
<text x="118.8" y="190.7">Fiducial</text>
<text x="130" y="188.4">TP10</text>
<text x="130.2" y="190.7">Fiducial</text>
</g>
<g font-size="1.8">
<text x="32.5" y="26.7">1 USB_5V</text>
<text x="32.5" y="34.3">2 D-</text>
<text x="32.5" y="31.7">3 D+</text>
<text x="26.7" y="41.9">USB_GND</text>
<text x="117.2" y="57.1">up 4</text>
<text x="140.5" y="57.1">3 center</text>
<text x="183.6" y="57.1">V_boost_ctrl</text>
<text x="259.1" y="57.1">Boost_out</text>
<text x="114.8" y="64.8">down 6</text>
<text x="116.7" y="61">left 5</text>
<text x="140.5" y="61">2 right</text>
<text x="68.6" y="87.6">V_boost_ctrl</text>
<text x="93.2" y="89.6">Default_Jumper</text>
<text x="152.4" y="91.4">SDA</text>
<text x="246.4" y="90.2">Boost_out</text>
<text x="52.4" y="99.1">10V_current_amplified</text>
<text x="152.4" y="101.6">SCK</text>
<text x="74.9" y="106.7">V_lin_ctrl</text>
<text x="187.7" y="102.9">V_curr_lim</text>
<text x="219.2" y="105.4">8 Boost_out</text>
<text x="254.1" y="107.9">V_positive_out</text>
<text x="85.1" y="110.5">V_positive_out</text>
<text x="93.2" y="111.3">Default_Jumper</text>
<text x="179.1" y="110.5">Current_limit_divider</text>
<text x="219.2" y="113">6 V_lin_ctrl</text>
<text x="17.9" y="114.3">SCK 42</text>
<text x="17.9" y="116.8">SDA 43</text>
<text x="52.4" y="119.4">29center</text>
<text x="19.4" y="129.5">up 25</text>
<text x="52.4" y="127">32D-</text>
<text x="52.4" y="129.5">33D+</text>
<text x="17" y="134.6">down 27</text>
<text x="17.7" y="137.2">right 28</text>
<text x="18.9" y="132.1">left 26</text>
<text x="52.4" y="132.1">34SWDIO</text>
<text x="52.4" y="134.6">37SWCLK</text>
<text x="253.6" y="134.6">V_negative_out</text>
<text x="260.8" y="133">J2</text>
<text x="73.7" y="141">SWDIO</text>
<text x="140.5" y="143.5">6 V_current_amplified</text>
<text x="143.5" y="139.7">V_negative_out</text>
<text x="73.7" y="146">SWCLK</text>
<text x="113.9" y="170.2">V_lin_ctrl</text>
<text x="112.8" y="176.5">V_curr_lim</text>
<text x="137.9" y="176.5">V_boost_ctrl</text>
<text x="104.1" y="182.9">Voltage_limit_divider</text>
<text x="139.9" y="182.9">Boost_out</text>
</g>
<g font-size="1.8" fill="#008400">
<text x="38.8" y="57" transform="rotate(-90 38.8 57)">C111</text>
<text x="88.9" y="90.2">V_curr_lim</text>
<text x="238.8" y="116.8">Voltage_limit_divider</text>
</g>
</svg>
